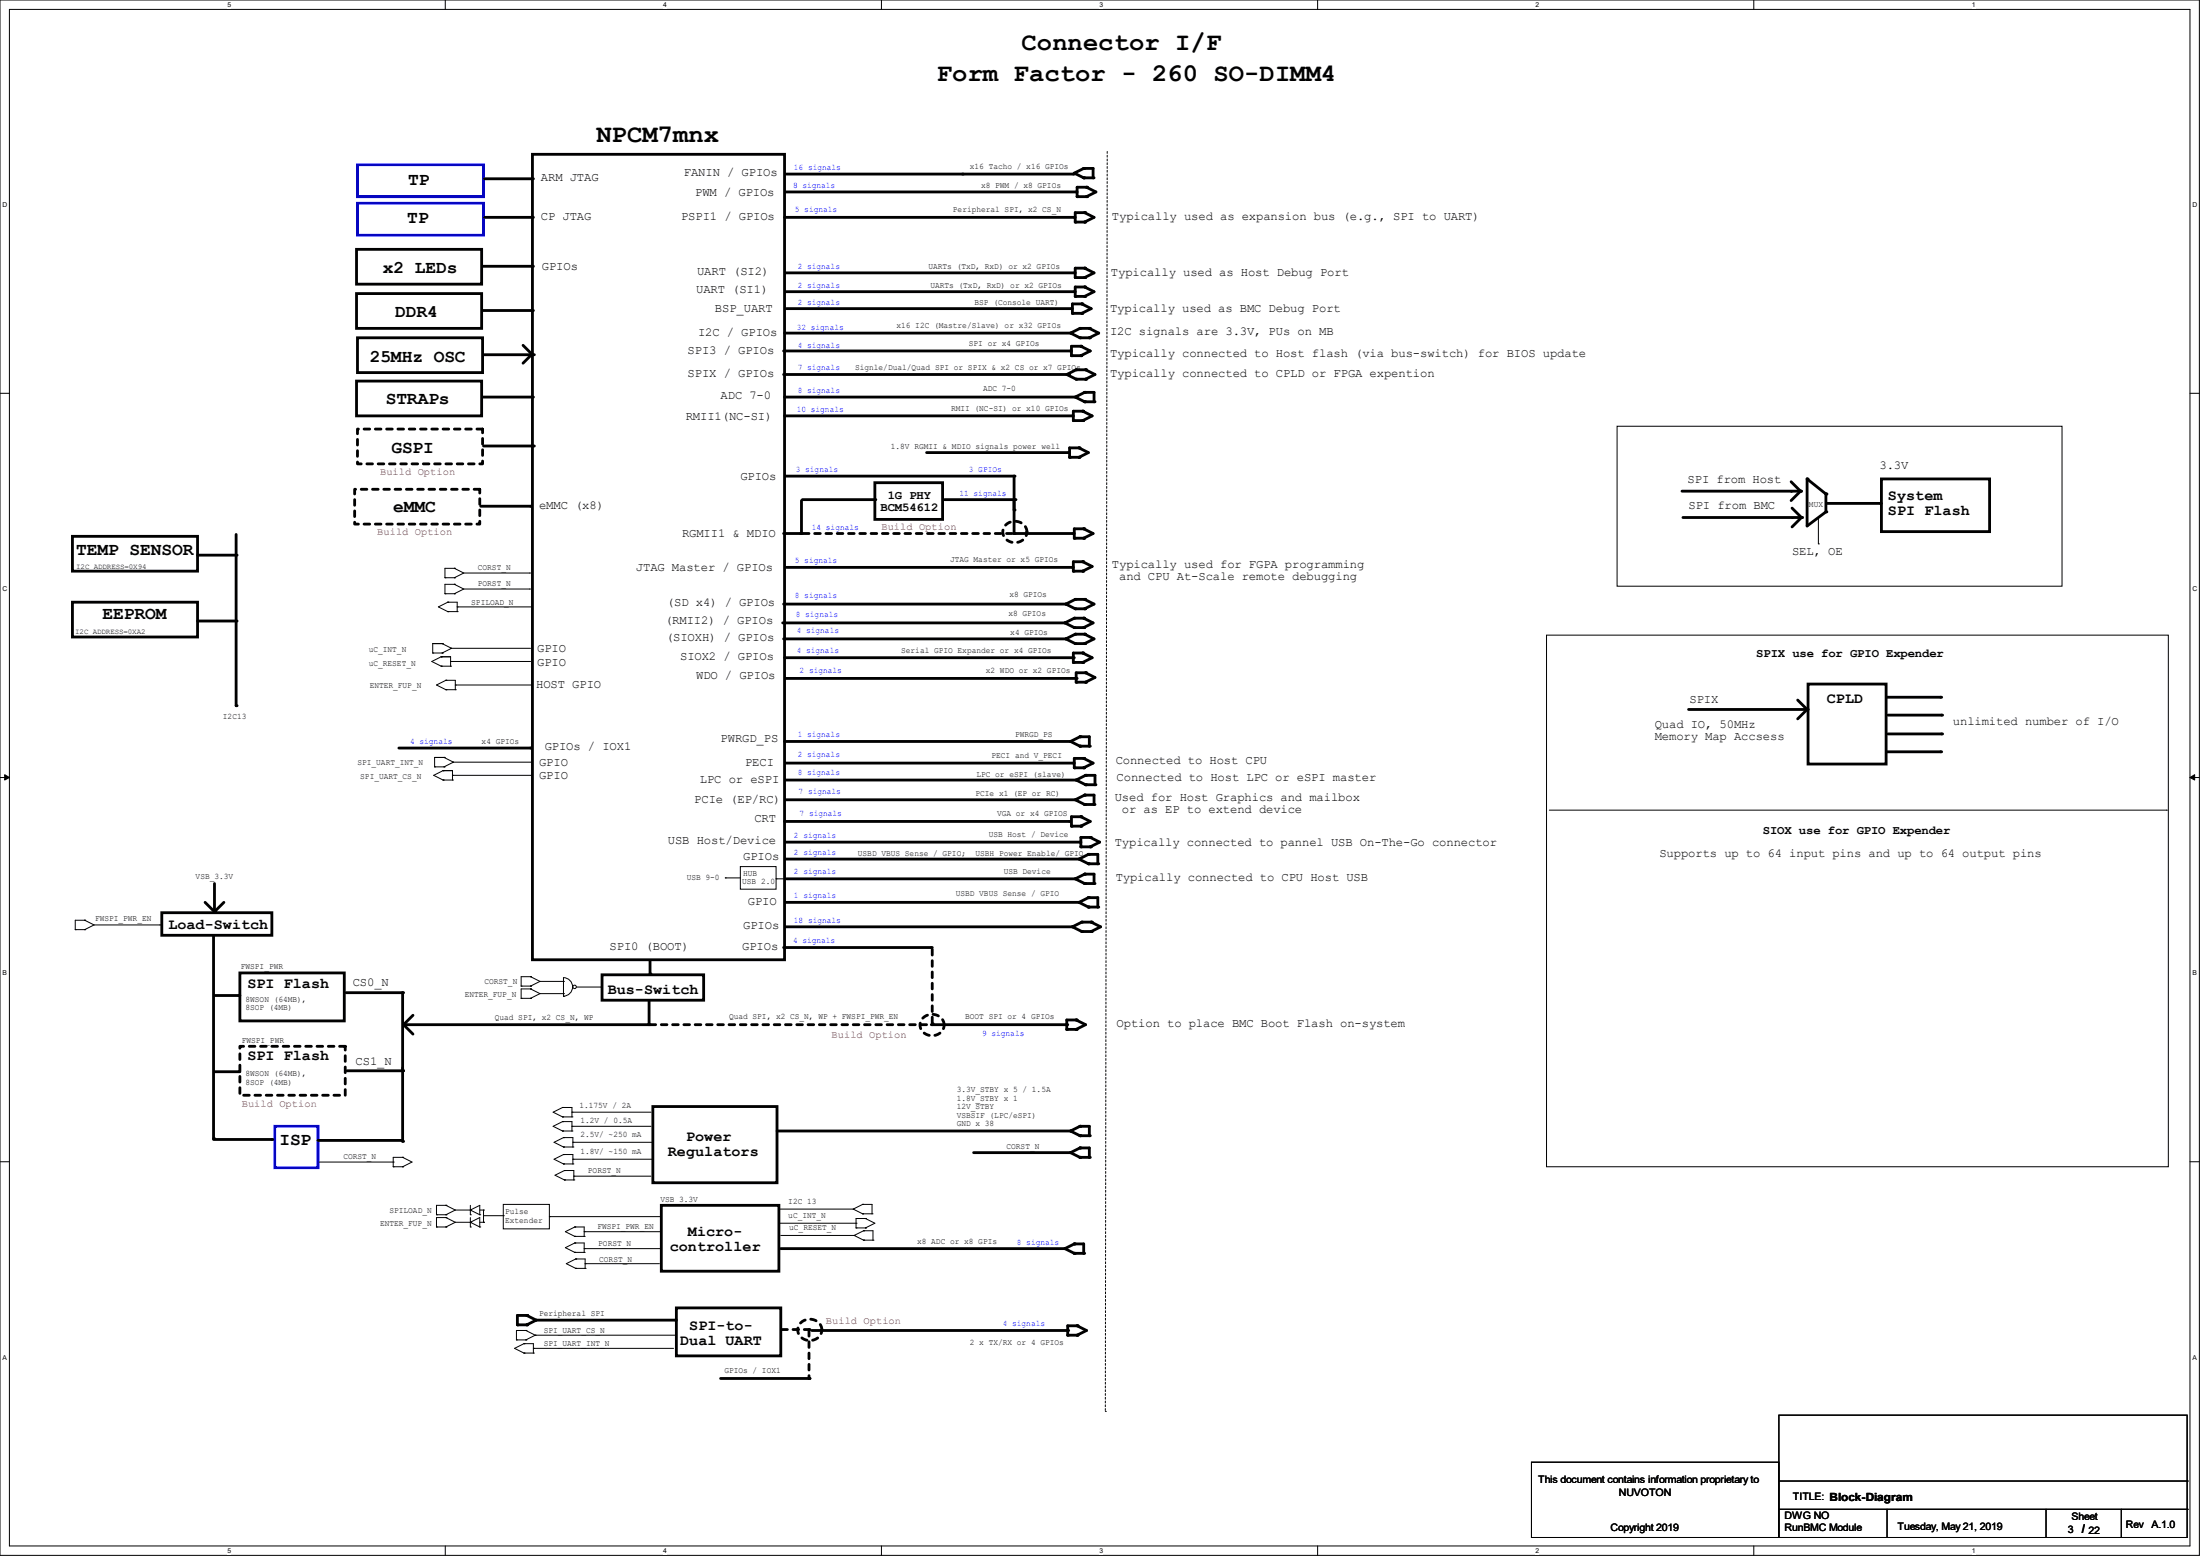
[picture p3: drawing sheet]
<svg xmlns="http://www.w3.org/2000/svg" width="297mm" height="210mm" viewBox="0 0 297 210" stroke-linecap="round" stroke-linejoin="round" font-family="sans-serif">
<path d="M0 0h296.9v209.9h-296.9zM1.3 1.3h294.4v207.4h-294.4z" fill="none" stroke="#000" stroke-width=".14"/>
<g fill="#fff">
<path d="M30.7 .1h.5v1h-.5z"/>
<path d="M30.7 208.8h.5v1h-.5z"/>
</g>
<path d="M60.1 0v1.3M60.1 208.7v1.2" fill="none" stroke="#000" stroke-width=".14"/>
<g fill="#fff">
<path d="M89.5 .1h.5v1h-.5z"/>
<path d="M89.5 208.8h.5v1h-.5z"/>
</g>
<path d="M119 0v1.3M119 208.7v1.2" fill="none" stroke="#000" stroke-width=".14"/>
<g fill="#fff">
<path d="M148.4 .1h.5v1h-.5z"/>
<path d="M148.4 208.8h.5v1h-.5z"/>
</g>
<path d="M177.9 0v1.3M177.9 208.7v1.2" fill="none" stroke="#000" stroke-width=".14"/>
<g fill="#fff">
<path d="M207.3 .1h.5v1h-.5z"/>
<path d="M207.3 208.8h.5v1h-.5z"/>
</g>
<path d="M236.8 0v1.3M236.8 208.7v1.2" fill="none" stroke="#000" stroke-width=".14"/>
<g fill="#fff">
<path d="M266.2 .1h.5v1h-.5z"/>
<path d="M266.2 208.8h.5v1h-.5z"/>
<path d="M.3 27.2h.7v1h-.7z"/>
<path d="M296 27.2h.6v1h-.6z"/>
<path d="M.3 79h.7v1h-.7z"/>
<path d="M296 79h.6v1h-.6z"/>
</g>
<path d="M0 53.1h1.3M295.7 53.1h1.2" fill="none" stroke="#000" stroke-width=".14"/>
<g fill="#fff">
<path d="M.3 130.9h.6v1h-.6z"/>
<path d="M296 130.9h.6v1h-.6z"/>
</g>
<path d="M0 104.9h1.3M295.7 104.9h1.2" fill="none" stroke="#000" stroke-width=".14"/>
<path d="M.6 104.6l.7 .3-.7 .4zM295.7 104.9l.6-.3v.7z" fill="#000" stroke="#000" stroke-width=".14"/>
<g fill="#fff">
<path d="M.3 182.7h.6v1h-.6z"/>
<path d="M296 182.7h.5v1h-.5z"/>
</g>
<g fill="none" stroke="#000" stroke-width=".14">
<path d="M218.3 57.5h60.1v21.6h-60.1zM60.1 78h.1M60.1 78h1.2M61.3 76.7h.1M61.3 78h.1M61.3 78.9h.1M61.3 76.7h-1.2v1.3M61.3 76.7l1.3 .6M61.3 78.9h-1.2v1.2M61.3 78.9l1.3 .6M62.6 77.3h8.9M62.6 77.3l-1.3 .7"/>
<path d="M62.6 79.5h8.9M62.6 79.5l-1.3 .6M71.5 77.3h.1M71.5 79.5h.1M241.8 66.4h.1M241.8 66.3v.1M241.9 70h.1M241.9 69.8v.2M245.5 73.4h.1M245.5 69.8v3.6M58.4 88.1h.1M58.4 88.1h1.3"/>
<path d="M59.6 88.6h.1M59.6 89.9h.1M59.6 88.6h1.2v1.3M59.6 89.9h1.2M59.6 88.6l-1.3 .7 1.3 .6M59.7 86.9h.1M59.7 88.1h.1M59.7 86.9h-1.3v1.2M59.7 86.9l1.3 .6-1.3 .6M60.1 80.1h.1M60.1 80.1h1.2M60.2 91.8h.1"/>
<path d="M60.2 93.1h.1M60.2 91.8h1.3v1.3M60.2 93.1h1.3M60.2 91.8l-1.3 .7 1.3 .6M60.5 81.3h.1M60.5 82.5h.1M60.5 81.3h1.2v1.2M60.5 82.5h1.2M60.5 81.3l-1.3 .6 1.3 .6M60.8 89.3h.1M60.8 89.9h.1M60.8 87.5h.1"/>
<path d="M60.8 89.3h10.8M60.8 87.5h10.8M61.3 80.1h.1M61.5 92.5h.1M61.5 93.1h.1M61.5 92.5h10.3M61.7 81.9h.1M61.7 82.5h.1M61.7 81.9h10.1M208.8 85.7h83.9v71.8h-83.9zM58.7 103.5h.1M58.7 103.5h1.2"/>
<path d="M59.8 104h.1M59.8 105.3h.1M59.8 104h1.3v1.3M59.8 105.3h1.3M59.8 104l-1.3 .6 1.3 .7M59.9 102.2h.1M59.9 103.5h.1M59.9 102.2h-1.2v1.3M59.9 102.2l1.3 .7-1.3 .6M61.1 102.9h.1M61.1 104.6h.1M61.1 105.3h.1"/>
<path d="M61.1 102.9h10.8M61.1 104.6h10.8M97.9 118.5h.1M97.9 118.5h2M99.9 117h4.9v3h-4.9zM104.8 118.6h.1M104.8 118.6h1.5M209.2 109.3h83.3M292.5 109.3h.1M10.2 125.5h.1M10.2 125.5h1.2M11.4 124.2h.1"/>
<path d="M11.4 125.5h.1M11.4 124.2h-1.2v1.3M11.4 124.2l1.3 .6M12.7 124.8h8.9M12.7 124.8l-1.3 .7M21.6 124.8h.1M70.4 133.1h.1M70.4 134.7h.1M70.4 133.1h1.2M70.4 134.7h1.2M71.6 131.8h.1M71.6 133.1h.1"/>
<path d="M71.6 133.5h.1M71.6 134.7h.1M71.6 131.8h-1.2v1.3M71.6 131.8l1.3 .7M71.6 133.5h-1.2v1.2M71.6 133.5l1.3 .6M72.9 132.5l-1.3 .6M72.9 132.5h3.2M72.9 134.1l-1.3 .6M72.9 134.1h3.2M76.1 134.5h.1M76.1 134.5a1.25 1.25 0 0 0 1.2-1.3 1.25 1.25 0 0 0-1.2-1.2v2.5"/>
<path d="M76.1 132.5h.1M76.1 134.1h.1M77.9 133.2h3.3M81.2 133.2h.1M0 156.8h1.3M43.1 156.8h10M53.1 156.8h.1M53.1 157.5h.1M53.1 157.5h1.3M54.4 156.2h.1M54.4 157.5h.1M54.4 156.2h-1.3v1.3"/>
<path d="M54.4 156.2l1.2 .6-1.2 .7M75.9 149.5h.1M75.9 150.7h.1M75.9 151.4h.1M75.9 152.7h.1M75.9 149.5h1.3v1.2M75.9 150.7h1.3M75.9 149.5l-1.2 .6 1.2 .6M75.9 151.4h1.3v1.3M75.9 152.7h1.3M75.9 151.4l-1.2 .6 1.2 .7M76.1 153.5h.1"/>
<path d="M76.1 154.8h.1M76.1 155.8h.1M76.1 157.1h.1M76.1 153.5h1.2v1.3M76.1 154.8h1.2M76.1 153.5l-1.3 .7 1.3 .6M76.1 155.8h1.2v1.3M76.1 157.1h1.2M76.1 155.8l-1.3 .7 1.3 .6M76.2 158h.1M76.2 159.3h.1M76.2 158h1.3v1.3"/>
<path d="M76.2 159.3h1.3M76.2 158l-1.3 .6 1.3 .7M77.2 150.1h.1M77.2 152h.1M77.2 150.7h.1M77.2 152.7h.1M77.2 150.1h10.7M77.2 152h10.7M77.3 154.2h.1M77.3 154.8h.1M77.3 156.5h.1M77.3 157.1h.1"/>
<path d="M77.3 154.2h10.7M77.3 156.5h10.7M77.5 158.7h.1M77.5 159.3h.1M77.5 158.7h10.4M295.7 156.8h1.2M58.9 164h.1M58.9 165.6h.1M58.9 165.6h1.3M58.9 164h1.3M60.2 162.7h.1M60.2 164h.1"/>
<path d="M60.2 164.3h.1M60.2 165.6h.1M60.2 162.7h-1.3v1.3M60.2 162.7l1.3 .6M60.2 164.3h-1.3v1.3M60.2 164.3l1.3 .7M61.5 163.3l-1.3 .7M61.5 163.3h2M61.5 165l-1.3 .6M61.5 165h2M63.5 163.3h.1M63.5 165h.1"/>
<path d="M63.5 164h.1M63.5 165.6h.1M63.5 162.7v1.3M63.5 164.3v1.3M63.5 163.3l1.3-.6v1.3M63.5 163.3l1.3 .7M63.5 165l1.3-.7v1.3M63.5 165l1.3 .6M64.8 164h.1M64.8 165.6h.1M64.8 163.3h.5M64.8 165h.5"/>
<path d="M65.3 163.3h.1M65.3 165h.1M65.3 164.1h2.6M65.3 163.3v1.7M67.9 162.6h6.3v3.3h-6.3zM67.9 164.1h.1M71 179.6h.1M71 179.6h-1.3v1.2M71 179.6l1.3 .6M74.2 164.2h.1M74.2 164.2h15M77.6 165.6h.1"/>
<path d="M77.6 166.9h.1M77.6 167.8h.1M77.6 169h.1M77.6 165.6h1.3v1.3M77.6 166.9h1.3M77.6 165.6l-1.3 .6 1.3 .7M77.6 167.8h1.3v1.2M77.6 169h1.3M77.6 167.8l-1.3 .6 1.3 .6M77.7 169.9h.1M77.7 171.2h.1M77.7 169.9h1.3v1.3"/>
<path d="M77.7 171.2h1.3M77.7 169.9l-1.2 .7 1.2 .6M78.9 168.5h.1M78.9 166.2h.1M78.9 166.9h.1M78.9 169h.1M78.9 168.5h10.4M78.9 166.2h10.4M79 170.6h.1M79 171.2h.1M79 170.6h10M105.3 163.2h9.9"/>
<path d="M105.3 165.1h10.3M105.4 166.8h9.9M115.2 163.2h.1M115.2 163.2l1.3 .6M115.3 166.8h.1M115.3 166.8l1.3 .6M115.6 165.1h.1M115.6 165.7h.1M115.6 165.7h1.2M116.5 162.6h.1M116.5 163.8h.1M116.5 162.6h1.2v1.2"/>
<path d="M116.5 163.8h1.2M116.5 162.6l-1.3 .6M116.6 166.1h.1M116.6 167.4h.1M116.6 166.1h1.3v1.3M116.6 167.4h1.3M116.6 166.1l-1.3 .7M116.8 164.5h.1M116.8 165.7h.1M116.8 164.5h-1.2v1.2M116.8 164.5l1.3 .6-1.3 .6M117.7 163.8h.1"/>
<path d="M117.9 167.4h.1M69.7 180.8h.1M69.7 180.8h1.3M70.7 181.4h.1M70.7 182.6h.1M70.7 181.4h1.3v1.2M70.7 182.6h1.3M70.7 181.4l-1.2 .6 1.2 .6M71 180.8h.1M72 182.6h.1M72 182h.1M72 182h18.9"/>
<path d="M72.3 180.2h.1M72.3 180.2h18.9M72.3 180.2l-1.3 .6M206.8 197.4h33.4v10.1h-33.4zM240.2 191h55.1v16.5h-55.1zM240.2 199.9h55.1M295.3 199.9h.1M240.2 203.7h55.1M254.8 207.5h.1M254.8 203.7v3.8M276.2 207.5h.1M276.2 203.7v3.8"/>
<path d="M286.4 207.5h.1M286.4 203.7v3.8M295.3 203.7h.1"/>
<circle cx="77.6" cy="133.2" r=".23"/>
</g>
<g fill="none" stroke="#000" stroke-width=".38">
<path d="M48.1 39.6h16.9v4.7h-16.9zM48.1 33.7h16.9v4.7h-16.9zM65.2 35.9h6.7M65.4 29.3h6.5M65.4 24.1h6.5M71.9 20.8h34v108.7h-34zM105.9 29.3h39.1M106 36.8h39M106 25.9h39.3M106 39.4h39M106.2 23.5h23.7M130 23.5h14.9"/>
<path d="M145 23.4l1.3-.7h1.3v1.3h-1.3zM145.2 28.7h1.2l1.3 .6-1.3 .7h-1.2zM145.2 36.2h1.2l1.3 .6-1.3 .7h-1.2zM145.2 38.7h1.2l1.3 .7-1.3 .6h-1.2zM145.4 25.3h1.3l1.3 .6-1.3 .6h-1.3zM48.1 51.4h16.9v4.7h-16.9zM48.3 45.6h16.9v4.7h-16.9zM65.2 53.6h6.7M65.2 41.9h6.7M65.3 47.9h6.7M70.6 46.6l1.2 1.2M71.8 47.9l-1.2 1.1"/>
<path d="M105.8 47.4h38.7M105.8 50.5h38.5M105.9 56.1h38.9M105.9 53.6h39.4M105.9 45h38.8M106.2 41.7h38.5M144 50.5l1.3-.6h1.3l1.2 .6-1.2 .7h-1.3zM144.5 45l1.3-.7h1.3l1.2 .7-1.2 .6h-1.3zM144.7 46.7h1.2l1.3 .7-1.3 .6h-1.2zM144.8 41h1.2l1.3 .7-1.3 .6h-1.2zM144.9 55.5h1.3l1.2 .6-1.2 .7h-1.3zM145.2 53.6l1.2-.6h1.3v1.2h-1.3z"/>
<path d="M9.8 72.4h16.9v4.7h-16.9zM26.7 74.9h5.2M31.9 72.1v23.1M64.9 68.3h6.7M65.3 60.2h6.7M105.8 72h2.3M106 64.3h30.9v7.7M106.2 76.6h38.6M108.2 67.6v4.4M108.3 67.4h9.8M118.1 65.2h9.2v4.9h-9.2zM125.1 61.1h19.2"/>
<path d="M127.5 67.4h9.5M137.2 72h7.7M144.4 60.5h1.3l1.2 .6-1.2 .6h-1.3zM144.9 75.8h1.3l1.2 .7-1.2 .6h-1.3zM145 71.4h1.3l1.3 .6-1.3 .6h-1.3zM227.1 66.3h15.9M227.2 69.8h15.9M241.8 65l1.3 1.3-1.3 1.3M241.9 68.6l1.3 1.2-1.3 1.3M244 64.6l2.5 2.1v2.4l-2.5 1.9zM246.6 67.9h7.3M254 64.6h14.6v7.2h-14.6z"/>
<path d="M9.8 81.3h16.9v4.7h-16.9zM26.7 83.8h5.2M105.7 84.1h38.1M105.8 86.2h38.1M105.8 81.5h38.1M105.9 88.8h39M106 91.6h39.3M143.8 84.1l1.2-.7h1.3l1.3 .7-1.3 .6h-1.3zM143.9 81.5l1.3-.6h1.2l1.3 .6-1.3 .7h-1.2zM143.9 86.2l1.3-.6h1.2l1.3 .6-1.3 .7h-1.2zM144.9 88.1h1.3l1.2 .7-1.2 .6h-1.3zM145.3 90.8h1.3l1.2 .6-1.2 .7h-1.3z"/>
<path d="M228 95.8h15.8M242.7 94.5l1.3 1.3-1.3 1.2M244.1 92.3h10.5v10.8h-10.5zM254.8 94.1h7.2M254.9 96.5h7.2M254.9 99.1h7.2M29 119.3v3.8M53.8 101h17.8M105.9 100.1h38.6M105.9 110.9h38.5M106 107.9h39.3M106 113.7h39.8"/>
<path d="M106 116h39.8M106 105.3h39.3M106 103h38.9M106.2 118.6h39M144.5 100.1l1.3-.7h1.3v1.3h-1.3zM144.7 110.2h1.2l1.3 .7-1.3 .6h-1.2zM145 102.4h1.3l1.3 .6-1.3 .6h-1.3zM145.2 107.9l1.2-.6h1.3v1.3h-1.3zM145.2 118.6l1.2-.6h1.3v1.3h-1.3zM145.3 105.3l1.3-.7h1.2v1.3h-1.2zM145.7 116l1.2-.7h1.3v1.3h-1.3zM145.9 113h1.3l1.3 .7-1.3 .6h-1.3z"/>
<path d="M254.8 101.5h7.2M21.8 123.2h14.9v3h-14.9zM27.7 121.8l1.3 1.3M28.8 126.4v27.3M29 134.4h3.3M30.2 121.8l-1.2 1.3M32.4 131.3h14.1v6.5h-14.1zM46.7 134h7.7v20.1M54.9 138.3h32.6M55.8 137l-1.3 1.3 1.3 1.3M81.3 131.6h13.7v3.4h-13.7zM87.6 135.1v3.2"/>
<path d="M87.8 129.7v1.7M105.8 127.9h19.9M106 121.8h39.8M106 125.1h38.8M125.9 138.3h18.1M144 137.7h1.3l1.3 .6-1.3 .6h-1.3zM144.8 125.1l1.2-.6h1.3l1.3 .6-1.3 .6h-1.3zM145.7 121.8l1.2-.6h1.3v1.2h-1.3zM28.8 153.8h7.9M29 144.7h3.3M42.9 153.9h11.3M46.9 144.5h7.5"/>
<path d="M88.1 149.4h16.8v10.2h-16.8zM104.9 152.7h39.6M131.4 155.6h13.1M144.5 152.7l1.3-.7h1.3v1.3h-1.3zM144.5 155.6l1.3-.7h1.3v1.3h-1.3zM69.8 177.5h1.3l1.3 .7-1.3 .6h-1.3zM72.4 178.2h18.8M89.3 162.7h15.9v8.9h-15.9zM91.3 176.5h14.1v6.5h-14.1zM105.4 168.5h38.4M109.6 179.6h34.5M143.8 168.5l1.2-.6h1.3v1.3h-1.3z"/>
<path d="M144.1 178.9h1.3l1.3 .7-1.3 .6h-1.3zM97.3 186.1h11.9"/>
</g>
<g fill="#000">
<circle cx="71.9" cy="35.9" r=".19"/>
<circle cx="71.9" cy="29.3" r=".19"/>
<circle cx="71.9" cy="24.1" r=".19"/>
<circle cx="129.9" cy="23.5" r=".19"/>
<circle cx="144.9" cy="23.5" r=".19"/>
<circle cx="145" cy="39.4" r=".19"/>
<circle cx="145" cy="36.8" r=".19"/>
<circle cx="145" cy="29.3" r=".19"/>
<circle cx="145.2" cy="37.5" r=".19"/>
<circle cx="145.2" cy="30" r=".19"/>
<circle cx="145.3" cy="25.9" r=".19"/>
<circle cx="145.4" cy="26.5" r=".19"/>
<circle cx="146.3" cy="22.7" r=".19"/>
<circle cx="146.3" cy="24" r=".19"/>
<circle cx="146.4" cy="38.7" r=".19"/>
<circle cx="146.4" cy="36.2" r=".19"/>
<circle cx="146.4" cy="28.7" r=".19"/>
<circle cx="146.4" cy="30" r=".19"/>
<circle cx="146.4" cy="37.5" r=".19"/>
<circle cx="146.7" cy="25.3" r=".19"/>
<circle cx="146.7" cy="26.5" r=".19"/>
<circle cx="147.6" cy="24" r=".19"/>
<circle cx="71.8" cy="47.9" r=".19"/>
<circle cx="71.8" cy="47.8" r=".19"/>
<circle cx="71.9" cy="41.9" r=".19"/>
<circle cx="71.9" cy="53.6" r=".19"/>
<circle cx="72" cy="47.9" r=".19"/>
<circle cx="144.3" cy="50.5" r=".19"/>
<circle cx="144.5" cy="47.4" r=".19"/>
<circle cx="144.7" cy="45" r=".19"/>
<circle cx="144.7" cy="41.7" r=".19"/>
<circle cx="144.7" cy="48" r=".19"/>
<circle cx="144.8" cy="56.1" r=".19"/>
<circle cx="144.8" cy="42.3" r=".19"/>
<circle cx="144.9" cy="56.8" r=".19"/>
<circle cx="145.2" cy="40" r=".19"/>
<circle cx="145.3" cy="51.2" r=".19"/>
<circle cx="145.3" cy="53.6" r=".19"/>
<circle cx="145.3" cy="49.9" r=".19"/>
<circle cx="145.8" cy="45.6" r=".19"/>
<circle cx="145.8" cy="44.3" r=".19"/>
<circle cx="145.9" cy="48" r=".19"/>
<circle cx="145.9" cy="46.7" r=".19"/>
<circle cx="146.1" cy="41" r=".19"/>
<circle cx="146.1" cy="42.3" r=".19"/>
<circle cx="146.2" cy="56.8" r=".19"/>
<circle cx="146.2" cy="55.5" r=".19"/>
<circle cx="146.4" cy="53" r=".19"/>
<circle cx="146.4" cy="40" r=".19"/>
<circle cx="146.4" cy="54.2" r=".19"/>
<circle cx="146.6" cy="51.2" r=".19"/>
<circle cx="146.6" cy="49.9" r=".19"/>
<circle cx="147.1" cy="44.3" r=".19"/>
<circle cx="147.1" cy="45.6" r=".19"/>
<circle cx="147.7" cy="54.2" r=".19"/>
<circle cx="31.9" cy="74.9" r=".19"/>
<circle cx="71.6" cy="68.3" r=".19"/>
<circle cx="72" cy="60.2" r=".19"/>
<circle cx="108.1" cy="72" r=".19"/>
<circle cx="108.2" cy="72" r=".19"/>
<circle cx="118.1" cy="67.4" r=".19"/>
<circle cx="136.9" cy="68.8" r=".19"/>
<circle cx="136.9" cy="72" r=".19"/>
<circle cx="136.9" cy="64.3" r=".19"/>
<circle cx="137" cy="67.4" r=".19"/>
<circle cx="144.3" cy="61.1" r=".19"/>
<circle cx="144.4" cy="61.7" r=".19"/>
<circle cx="144.8" cy="76.6" r=".19"/>
<circle cx="144.9" cy="77.1" r=".19"/>
<circle cx="144.9" cy="72" r=".19"/>
<circle cx="145" cy="72.6" r=".19"/>
<circle cx="145.7" cy="60.5" r=".19"/>
<circle cx="145.7" cy="61.7" r=".19"/>
<circle cx="146.2" cy="75.8" r=".19"/>
<circle cx="146.2" cy="77.1" r=".19"/>
<circle cx="146.3" cy="72.6" r=".19"/>
<circle cx="146.3" cy="71.4" r=".19"/>
<circle cx="243" cy="66.3" r=".19"/>
<circle cx="243.1" cy="66.3" r=".19"/>
<circle cx="243.1" cy="69.9" r=".19"/>
<circle cx="243.2" cy="69.9" r=".19"/>
<circle cx="244" cy="64.6" r=".19"/>
<circle cx="246.5" cy="66.7" r=".19"/>
<circle cx="246.5" cy="69.1" r=".19"/>
<circle cx="253.9" cy="67.9" r=".19"/>
<circle cx="31.9" cy="95.3" r=".19"/>
<circle cx="31.9" cy="83.8" r=".19"/>
<circle cx="143.8" cy="84.1" r=".19"/>
<circle cx="143.9" cy="86.2" r=".19"/>
<circle cx="143.9" cy="81.5" r=".19"/>
<circle cx="144.9" cy="88.8" r=".19"/>
<circle cx="144.9" cy="89.4" r=".19"/>
<circle cx="145" cy="83.4" r=".19"/>
<circle cx="145" cy="84.7" r=".19"/>
<circle cx="145.2" cy="82.2" r=".19"/>
<circle cx="145.2" cy="80.9" r=".19"/>
<circle cx="145.2" cy="85.6" r=".19"/>
<circle cx="145.2" cy="86.9" r=".19"/>
<circle cx="145.3" cy="92.1" r=".19"/>
<circle cx="145.3" cy="91.6" r=".19"/>
<circle cx="145.8" cy="99.4" r=".19"/>
<circle cx="146.2" cy="88.1" r=".19"/>
<circle cx="146.2" cy="89.4" r=".19"/>
<circle cx="146.3" cy="84.7" r=".19"/>
<circle cx="146.3" cy="83.4" r=".19"/>
<circle cx="146.4" cy="80.9" r=".19"/>
<circle cx="146.4" cy="82.2" r=".19"/>
<circle cx="146.4" cy="85.6" r=".19"/>
<circle cx="146.4" cy="86.9" r=".19"/>
<circle cx="146.6" cy="92.1" r=".19"/>
<circle cx="146.6" cy="90.8" r=".19"/>
<circle cx="243.8" cy="95.8" r=".19"/>
<circle cx="244" cy="95.8" r=".19"/>
<circle cx="262" cy="94.1" r=".19"/>
<circle cx="262.1" cy="96.5" r=".19"/>
<circle cx="262.1" cy="99.1" r=".19"/>
<circle cx="71.6" cy="101" r=".19"/>
<circle cx="144.4" cy="110.9" r=".19"/>
<circle cx="144.5" cy="100.1" r=".19"/>
<circle cx="144.7" cy="111.5" r=".19"/>
<circle cx="144.9" cy="103" r=".19"/>
<circle cx="145" cy="103.6" r=".19"/>
<circle cx="145.2" cy="118.6" r=".19"/>
<circle cx="145.3" cy="108" r=".19"/>
<circle cx="145.3" cy="105.3" r=".19"/>
<circle cx="145.8" cy="100.7" r=".19"/>
<circle cx="145.8" cy="113.7" r=".19"/>
<circle cx="145.8" cy="116" r=".19"/>
<circle cx="145.9" cy="110.2" r=".19"/>
<circle cx="145.9" cy="114.3" r=".19"/>
<circle cx="145.9" cy="111.5" r=".19"/>
<circle cx="146.3" cy="102.4" r=".19"/>
<circle cx="146.3" cy="103.6" r=".19"/>
<circle cx="146.4" cy="107.3" r=".19"/>
<circle cx="146.4" cy="118" r=".19"/>
<circle cx="146.4" cy="119.3" r=".19"/>
<circle cx="146.4" cy="108.6" r=".19"/>
<circle cx="146.6" cy="104.6" r=".19"/>
<circle cx="146.6" cy="105.9" r=".19"/>
<circle cx="146.9" cy="116.6" r=".19"/>
<circle cx="146.9" cy="115.3" r=".19"/>
<circle cx="147.1" cy="100.7" r=".19"/>
<circle cx="147.2" cy="114.3" r=".19"/>
<circle cx="147.2" cy="113" r=".19"/>
<circle cx="147.7" cy="108.6" r=".19"/>
<circle cx="147.7" cy="119.3" r=".19"/>
<circle cx="147.8" cy="105.9" r=".19"/>
<circle cx="148.2" cy="116.6" r=".19"/>
<circle cx="262" cy="101.5" r=".19"/>
<circle cx="29" cy="123.1" r=".19"/>
<circle cx="32.3" cy="134.4" r=".19"/>
<circle cx="54.4" cy="134" r=".19"/>
<circle cx="54.5" cy="138.3" r=".19"/>
<circle cx="87.5" cy="138.3" r=".19"/>
<circle cx="87.6" cy="138.3" r=".19"/>
<circle cx="87.8" cy="131.4" r=".19"/>
<circle cx="125.7" cy="127.9" r=".19"/>
<circle cx="144" cy="138.3" r=".19"/>
<circle cx="144" cy="138.9" r=".19"/>
<circle cx="144.8" cy="125.1" r=".19"/>
<circle cx="145.3" cy="138.9" r=".19"/>
<circle cx="145.3" cy="137.7" r=".19"/>
<circle cx="145.8" cy="121.8" r=".19"/>
<circle cx="146.1" cy="124.5" r=".19"/>
<circle cx="146.1" cy="125.7" r=".19"/>
<circle cx="146.9" cy="121.2" r=".19"/>
<circle cx="146.9" cy="122.4" r=".19"/>
<circle cx="147.3" cy="125.7" r=".19"/>
<circle cx="147.3" cy="124.5" r=".19"/>
<circle cx="148.2" cy="122.4" r=".19"/>
<circle cx="28.8" cy="153.7" r=".19"/>
<circle cx="32.3" cy="144.7" r=".19"/>
<circle cx="36.7" cy="153.8" r=".19"/>
<circle cx="54.2" cy="153.9" r=".19"/>
<circle cx="54.4" cy="144.5" r=".19"/>
<circle cx="54.4" cy="154.1" r=".19"/>
<circle cx="144.5" cy="152.7" r=".19"/>
<circle cx="144.5" cy="155.6" r=".19"/>
<circle cx="145.8" cy="156.2" r=".19"/>
<circle cx="145.8" cy="152" r=".19"/>
<circle cx="145.8" cy="153.3" r=".19"/>
<circle cx="145.8" cy="154.9" r=".19"/>
<circle cx="147.1" cy="153.3" r=".19"/>
<circle cx="147.1" cy="156.2" r=".19"/>
<circle cx="69.9" cy="178.8" r=".19"/>
<circle cx="71.1" cy="177.5" r=".19"/>
<circle cx="71.1" cy="178.8" r=".19"/>
<circle cx="91.2" cy="178.2" r=".19"/>
<circle cx="143.8" cy="168.5" r=".19"/>
<circle cx="144.1" cy="179.6" r=".19"/>
<circle cx="145" cy="167.9" r=".19"/>
<circle cx="145" cy="169.2" r=".19"/>
<circle cx="145.4" cy="178.9" r=".19"/>
<circle cx="146.3" cy="169.2" r=".19"/>
<circle cx="109.2" cy="186.1" r=".19"/>
<circle cx="144.1" cy="180.2" r=".19"/>
<circle cx="145.4" cy="180.2" r=".19"/>
</g>
<path d="M149.5 20.4l-.3 170.1M149.2 190.5h.1" fill="none" stroke="#000" stroke-width=".14" stroke-dasharray=".3 .3"/>
<path d="M48.3 57.9h16.9v4.7h-16.9zM47.9 66h16.9v4.7h-16.9zM108.5 72h28.4M135.7 70.9a1.67 1.67 0 0 1 1.7-.5 1.67 1.67 0 0 1 1.2 1.4 1.64 1.64 0 0 1-1.6 1.4 1.64 1.64 0 0 1-1.6-1.4l.1-.5zM87.8 138.3h37.9M124.5 137.5a1.67 1.67 0 0 1 1.8-.5 1.67 1.67 0 0 1 1.2 1.3 1.64 1.64 0 0 1-1.7 1.5 1.64 1.64 0 0 1-1.6-1.5l.1-.4zM125.9 128.1v10.1M32.4 141.2h14.2v6.6h-14.2zM105.5 179.5h3.7M108 178.6a1.67 1.67 0 0 1 1.8-.5 1.67 1.67 0 0 1 1.2 1.4 1.64 1.64 0 0 1-1.7 1.4 1.64 1.64 0 0 1-1.6-1.4l.1-.5zM109.2 179.6v6.5" fill="none" stroke="#000" stroke-width=".38" stroke-dasharray=".8 .8"/>
<g fill="#000" stroke-dasharray=".8 .8">
<circle cx="136.9" cy="72" r=".19"/>
<circle cx="125.7" cy="138.3" r=".19"/>
<circle cx="125.9" cy="138.2" r=".19"/>
<circle cx="109.2" cy="179.5" r=".19"/>
<circle cx="109.2" cy="186.1" r=".19"/>
</g>
<path d="M48.3 22.2h17v4.3h-17zM48.3 27.4h17v4.3h-17zM37.1 152h5.8v5.6h-5.8z" fill="none" stroke="#00f" stroke-width=".38"/>
<g font-size="3.4">
<text x="126.5" y="10.9">Form Factor - 260 SO-DIMM4</text>
<text x="137.9" y="6.7">Connector I/F</text>
<text x="80.5" y="19.2">NPCM7mnx</text>
</g>
<g font-size="2.4">
<text x="55.1" y="24.9">TP</text>
<text x="55" y="30.1">TP</text>
<text x="51.7" y="36.9">x2 LEDs</text>
<text x="53.3" y="42.8">DDR4</text>
<text x="49.9" y="48.8">25MHz OSC</text>
<text x="52.1" y="54.5">STRAPs</text>
<text x="52.8" y="61.1">GSPI</text>
<text x="53.1" y="69.1">eMMC</text>
<text x="10.3" y="74.8">TEMP SENSOR</text>
<text x="13.8" y="83.6">EEPROM</text>
<text x="37.7" y="154.6">ISP</text>
</g>
<g font-size="2">
<text x="254.9" y="67.5">System</text>
<text x="254.9" y="69.5">SPI Flash</text>
<text x="246.6" y="94.9">CPLD</text>
<text x="22.7" y="125.4">Load-Switch</text>
<text x="33.4" y="133.4">SPI Flash</text>
<text x="82" y="134.2">Bus-Switch</text>
<text x="33.4" y="143">SPI Flash</text>
<text x="90.2" y="156">Regulators</text>
<text x="92.6" y="154">Power</text>
<text x="92.9" y="166.8">Micro-</text>
<text x="90.4" y="168.8">controller</text>
<text x="93" y="179.5">SPI-to-</text>
<text x="91.8" y="181.5">Dual UART</text>
</g>
<g font-size="1.7">
<text x="92.3" y="23.8">FANIN / GPIOs</text>
<text x="73" y="24.4">ARM JTAG</text>
<text x="73" y="29.6">CP JTAG</text>
<text x="91.9" y="29.6">PSPI1 / GPIOs</text>
<text x="93.9" y="26.5">PWM / GPIOs</text>
<text x="150.1" y="29.6">Typically used as expansion bus (e.g., SPI to UART)</text>
<text x="73.2" y="36.5">GPIOs</text>
<text x="94" y="39.5">UART (SI1)</text>
<text x="94.1" y="37.1">UART (SI2)</text>
<text x="150" y="37.3">Typically used as Host Debug Port</text>
<text x="92.8" y="47.8">SPI3 / GPIOs</text>
<text x="94.2" y="45.4">I2C / GPIOs</text>
<text x="96.5" y="42.1">BSP_UART</text>
<text x="149.9" y="45.3">I2C signals are 3.3V, PUs on MB</text>
<text x="149.9" y="42.1">Typically used as BMC Debug Port</text>
<text x="92.8" y="50.8">SPIX / GPIOs</text>
<text x="97.3" y="53.9">ADC 7-0</text>
<text x="149.9" y="48.2">Typically connected to Host flash (via bus-switch) for BIOS update</text>
<text x="149.9" y="50.8">Typically connected to CPLD or FPGA expention</text>
<text x="92.6" y="56.7">RMII1(NC-SI)</text>
<text x="99.9" y="64.8">GPIOs</text>
<text x="227.8" y="65.2">SPI from Host</text>
<text x="253.7" y="63.3">3.3V</text>
<text x="72.8" y="68.7">eMMC (x8)</text>
<text x="118.9" y="69">BCM54612</text>
<text x="119.8" y="67.4">1G PHY</text>
<text x="228" y="68.7">SPI from BMC</text>
<text x="85.9" y="77">JTAG Master / GPIOs</text>
<text x="92.1" y="72.4">RGMII1 &amp; MDIO</text>
<text x="150.1" y="76.6">Typically used for FGPA programming</text>
<text x="241.9" y="75">SEL, OE</text>
<text x="90" y="81.8">(SD x4) / GPIOs</text>
<text x="151.1" y="78.3">and CPU At-Scale remote debugging</text>
<text x="72.5" y="89.8">GPIO</text>
<text x="72.5" y="88.1">GPIO</text>
<text x="89.8" y="84.2">(RMII2) / GPIOs</text>
<text x="89.9" y="86.5">(SIOXH) / GPIOs</text>
<text x="91.8" y="89.1">SIOX2 / GPIOs</text>
<text x="237.1" y="88.7">SPIX use for GPIO Expender</text>
<text x="72.4" y="92.9">HOST GPIO</text>
<text x="94" y="91.6">WDO / GPIOs</text>
<text x="228.1" y="94.9">SPIX</text>
<text x="73.5" y="101.3">GPIOs / IOX1</text>
<text x="97.3" y="100.1">PWRGD_PS</text>
<text x="223.4" y="98.2">Quad IO, 50MHz</text>
<text x="223.4" y="99.9">Memory Map Accsess</text>
<text x="263.7" y="97.8">unlimited number of I/O</text>
<text x="72.8" y="103.4">GPIO</text>
<text x="72.8" y="105.2">GPIO</text>
<text x="94.5" y="105.7">LPC or eSPI</text>
<text x="100.6" y="103.4">PECI</text>
<text x="150.6" y="103.2">Connected to Host CPU</text>
<text x="150.7" y="105.5">Connected to Host LPC or eSPI master</text>
<text x="90.2" y="114">USB Host/Device</text>
<text x="93.7" y="108.4">PCIe (EP/RC)</text>
<text x="101.9" y="110.9">CRT</text>
<text x="150.5" y="108.1">Used for Host Graphics and mailbox</text>
<text x="151.5" y="109.8">or as EP to extend device</text>
<text x="238" y="112.6">SIOX use for GPIO Expender</text>
<text x="100.3" y="116.1">GPIOs</text>
<text x="150.5" y="114.2">Typically connected to pannel USB On-The-Go connector</text>
<text x="150.6" y="118.9">Typically connected to CPU Host USB</text>
<text x="224" y="115.6">Supports up to 64 input pins and up to 64 output pins</text>
<text x="100.3" y="125.4">GPIOs</text>
<text x="101" y="122.1">GPIO</text>
<text x="82.3" y="128.2">SPI0 (BOOT)</text>
<text x="100.2" y="128.2">GPIOs</text>
<text x="47.6" y="133.1">CS0_N</text>
<text x="48" y="143.7">CS1_N</text>
<text x="150.7" y="138.6">Option to place BMC Boot Flash on-system</text>
<text x="281" y="206.9">/</text>
</g>
<g font-size="1.4" fill="#f00">
<text x="51.3" y="64.1">Build Option</text>
<text x="119" y="71.5">Build Option</text>
<text x="50.9" y="72.3">Build Option</text>
<text x="112.3" y="140.1">Build Option</text>
<text x="32.6" y="149.5">Build Option</text>
<text x="111.5" y="178.7">Build Option</text>
</g>
<g font-size="1.4">
<text x="207.6" y="200.2">This document contains information proprietary to</text>
<text x="218.6" y="202">NUVOTON</text>
<text x="242.1" y="202.5">TITLE: Block-Diagram</text>
<text x="217.4" y="206.7">Copyright 2019</text>
<text x="240.9" y="205">DWG NO</text>
<text x="240.9" y="206.7">RunBMC Module</text>
<text x="256.2" y="206.5">Tuesday, May 21, 2019</text>
<text x="279.1" y="206.9">3</text>
<text x="279.7" y="205.1">Sheet</text>
<text x="281.9" y="207">22</text>
<text x="287" y="206.3">Rev</text>
<text x="290.5" y="206.3">A.1.0</text>
</g>
<g font-size="1.1" fill="#00f">
<text x="107.2" y="22.9">16 signals</text>
<text x="107.1" y="25.4">8 signals</text>
<text x="107.3" y="28.7">5 signals</text>
<text x="107.7" y="36.3">2 signals</text>
<text x="107.7" y="41.1">2 signals</text>
<text x="107.7" y="38.8">2 signals</text>
<text x="107.6" y="44.5">32 signals</text>
<text x="107.7" y="46.9">4 signals</text>
<text x="107.7" y="50">7 signals</text>
<text x="107.7" y="53">8 signals</text>
<text x="107.6" y="55.6">10 signals</text>
<text x="107.4" y="63.7">3 signals</text>
<text x="130.8" y="63.7">3 GPIOs</text>
<text x="109.6" y="71.6">14 signals</text>
<text x="129.5" y="66.9">11 signals</text>
<text x="107.3" y="76">5 signals</text>
<text x="107.3" y="80.7">8 signals</text>
<text x="107.4" y="83.3">8 signals</text>
<text x="107.6" y="88.1">4 signals</text>
<text x="107.6" y="85.4">4 signals</text>
<text x="107.9" y="90.9">2 signals</text>
<text x="55.4" y="100.4">4 signals</text>
<text x="107.7" y="99.5">1 signals</text>
<text x="107.7" y="104.6">8 signals</text>
<text x="107.7" y="102.2">2 signals</text>
<text x="107.8" y="107.1">7 signals</text>
<text x="107.2" y="113.1">2 signals</text>
<text x="107.9" y="110.1">7 signals</text>
<text x="107.2" y="117.9">2 signals</text>
<text x="107.2" y="115.4">2 signals</text>
<text x="107.2" y="121.2">1 signals</text>
<text x="107.2" y="124.5">18 signals</text>
<text x="107.1" y="127.2">4 signals</text>
<text x="132.6" y="139.8">9 signals</text>
<text x="137.3" y="168">8 signals</text>
<text x="135.4" y="178.9">4 signals</text>
</g>
<g font-size="1.1">
<text x="130.9" y="22.8">x16 Tacho / x16 GPIOs</text>
<text x="128.7" y="28.7">Peripheral SPI, x2 CS_N</text>
<text x="132.5" y="25.4">x8 PWM / x8 GPIOs</text>
<text x="125.3" y="36.3">UARTs (TxD, RxD) or x2 GPIOs</text>
<text x="125.6" y="38.8">UARTs (TxD, RxD) or x2 GPIOs</text>
<text x="131.6" y="41.1">BSP (Console UART)</text>
<text x="121" y="44.3">x16 I2C (Mastre/Slave) or x32 GPIOs</text>
<text x="130.8" y="46.7">SPI or x4 GPIOs</text>
<text x="115.4" y="50">Signle/Dual/Quad SPI or SPIX &amp; x2 CS or x7 GPIOs</text>
<text x="132.7" y="52.8">ADC 7-0</text>
<text x="128.4" y="55.5">RMII (NC-SI) or x10 GPIOs</text>
<text x="120.3" y="60.5">1.8V RGMII &amp; MDIO signals power well</text>
<text x="244.2" y="68.4">MUX</text>
<text x="64.5" y="76.9">CORST_N</text>
<text x="128.3" y="75.9">JTAG Master or x5 GPIOs</text>
<text x="63.6" y="81.6">SPILOAD_N</text>
<text x="64.5" y="79.1">PORST_N</text>
<text x="136.1" y="83.1">x8 GPIOs</text>
<text x="136.3" y="80.6">x8 GPIOs</text>
<text x="49.8" y="89.9">uC_RESET_N</text>
<text x="49.8" y="88">uC_INT_N</text>
<text x="121.7" y="88.1">Serial GPIO Expander or x4 GPIOs</text>
<text x="136.4" y="85.7">x4 GPIOs</text>
<text x="49.9" y="92.8">ENTER_FUP_N</text>
<text x="133.1" y="90.9">x2 WDO or x2 GPIOs</text>
<text x="30.1" y="97">I2C13</text>
<text x="65" y="100.4">x4 GPIOs</text>
<text x="137" y="99.5">PWRGD_PS</text>
<text x="48.3" y="103.2">SPI_UART_INT_N</text>
<text x="48.6" y="105.1">SPI_UART_CS_N</text>
<text x="131.7" y="107.4">PCIe x1 (EP or RC)</text>
<text x="131.8" y="104.9">LPC or eSPI (slave)</text>
<text x="133.9" y="102.3">PECI and V_PECI</text>
<text x="133.5" y="113">USB Host / Device</text>
<text x="134.6" y="110.1">VGA or x4 GPIOS</text>
<text x="26.4" y="118.6">VSB_3.3V</text>
<text x="92.7" y="118.8">USB 9-0</text>
<text x="100.2" y="119.3">USB 2.0</text>
<text x="100.3" y="118.2">HUB</text>
<text x="115.8" y="115.5">USBD VBUS Sense / GPIO;</text>
<text x="131.7" y="115.5">USBH Power Enable/ GPIO</text>
<text x="135.5" y="117.9">USB Device</text>
<text x="12.8" y="124.3">FWSPI_PWR_EN</text>
<text x="129" y="121">USBD VBUS Sense / GPIO</text>
<text x="32.5" y="130.8">FWSPI_PWR</text>
<text x="33.1" y="135.2">8WSON (64MB),</text>
<text x="33.1" y="136.4">8SOP (4MB)</text>
<text x="62.7" y="134.6">ENTER_FUP_N</text>
<text x="65.4" y="132.8">CORST_N</text>
<text x="66.8" y="137.6">Quad SPI, x2 CS_N, WP</text>
<text x="98.4" y="137.5">Quad SPI, x2 CS_N, WP + FWSPI_PWR_EN</text>
<text x="130.3" y="137.5">BOOT SPI or 4 GPIOs</text>
<text x="32.6" y="140.8">FWSPI_PWR</text>
<text x="33.1" y="145.3">8WSON (64MB),</text>
<text x="33.1" y="146.4">8SOP (4MB)</text>
<text x="78.2" y="149.6">1.175V / 2A</text>
<text x="129.2" y="147.4">3.3V_STBY x 5 / 1.5A</text>
<text x="129.2" y="148.6">1.8V_STBY x 1</text>
<text x="129.2" y="149.7">12V_STBY</text>
<text x="78.4" y="151.6">1.2V / 0.5A</text>
<text x="78.4" y="153.5">2.5V/ ~250 mA</text>
<text x="78.4" y="155.8">1.8V/ ~150 mA</text>
<text x="129.2" y="150.8">VSBSIF (LPC/eSPI)</text>
<text x="129.2" y="152">GND x 38</text>
<text x="135.9" y="155">CORST_N</text>
<text x="46.4" y="156.4">CORST_N</text>
<text x="79.4" y="158.3">PORST_N</text>
<text x="51.3" y="165.4">ENTER_FUP_N</text>
<text x="52.6" y="163.7">SPILOAD_N</text>
<text x="68.2" y="163.9">Pulse</text>
<text x="68.2" y="165.1">Extender</text>
<text x="80.6" y="165.8">FWSPI_PWR_EN</text>
<text x="89.2" y="162.3">VSB_3.3V</text>
<text x="106.4" y="162.5">I2C 13</text>
<text x="106.4" y="164.4">uC_INT_N</text>
<text x="106.6" y="166.1">uC_RESET_N</text>
<text x="123.8" y="167.9">x8 ADC or x8 GPIs</text>
<text x="80.8" y="168.1">PORST_N</text>
<text x="80.9" y="170.3">CORST_N</text>
<text x="72.8" y="177.6">Peripheral SPI</text>
<text x="73.4" y="179.9">SPI_UART_CS_N</text>
<text x="73.4" y="181.7">SPI_UART_INT_N</text>
<text x="97.8" y="185.4">GPIOs / IOX1</text>
<text x="130.9" y="181.6">2 x TX/RX or 4 GPIOs</text>
</g>
<g font-size="1">
<text x="10.3" y="76.8">I2C ADDRESS=0X94</text>
<text x="10.2" y="85.6">I2C ADDRESS=0XA2</text>
</g>
<g font-size=".9">
<text x="30.7" y=".9">5</text>
<text x="89.5" y=".9">4</text>
<text x="148.4" y=".9">3</text>
<text x="207.3" y=".9">2</text>
<text x="266.2" y=".9">1</text>
<text x=".3" y="28">D</text>
<text x="296" y="28">D</text>
<text x=".3" y="79.8">C</text>
<text x="296" y="79.8">C</text>
<text x=".3" y="131.7">B</text>
<text x="296" y="131.7">B</text>
<text x=".3" y="183.5">A</text>
<text x="296" y="183.5">A</text>
<text x="30.7" y="209.6">5</text>
<text x="89.5" y="209.6">4</text>
<text x="148.4" y="209.6">3</text>
<text x="207.3" y="209.6">2</text>
<text x="266.2" y="209.6">1</text>
</g>
</svg>
